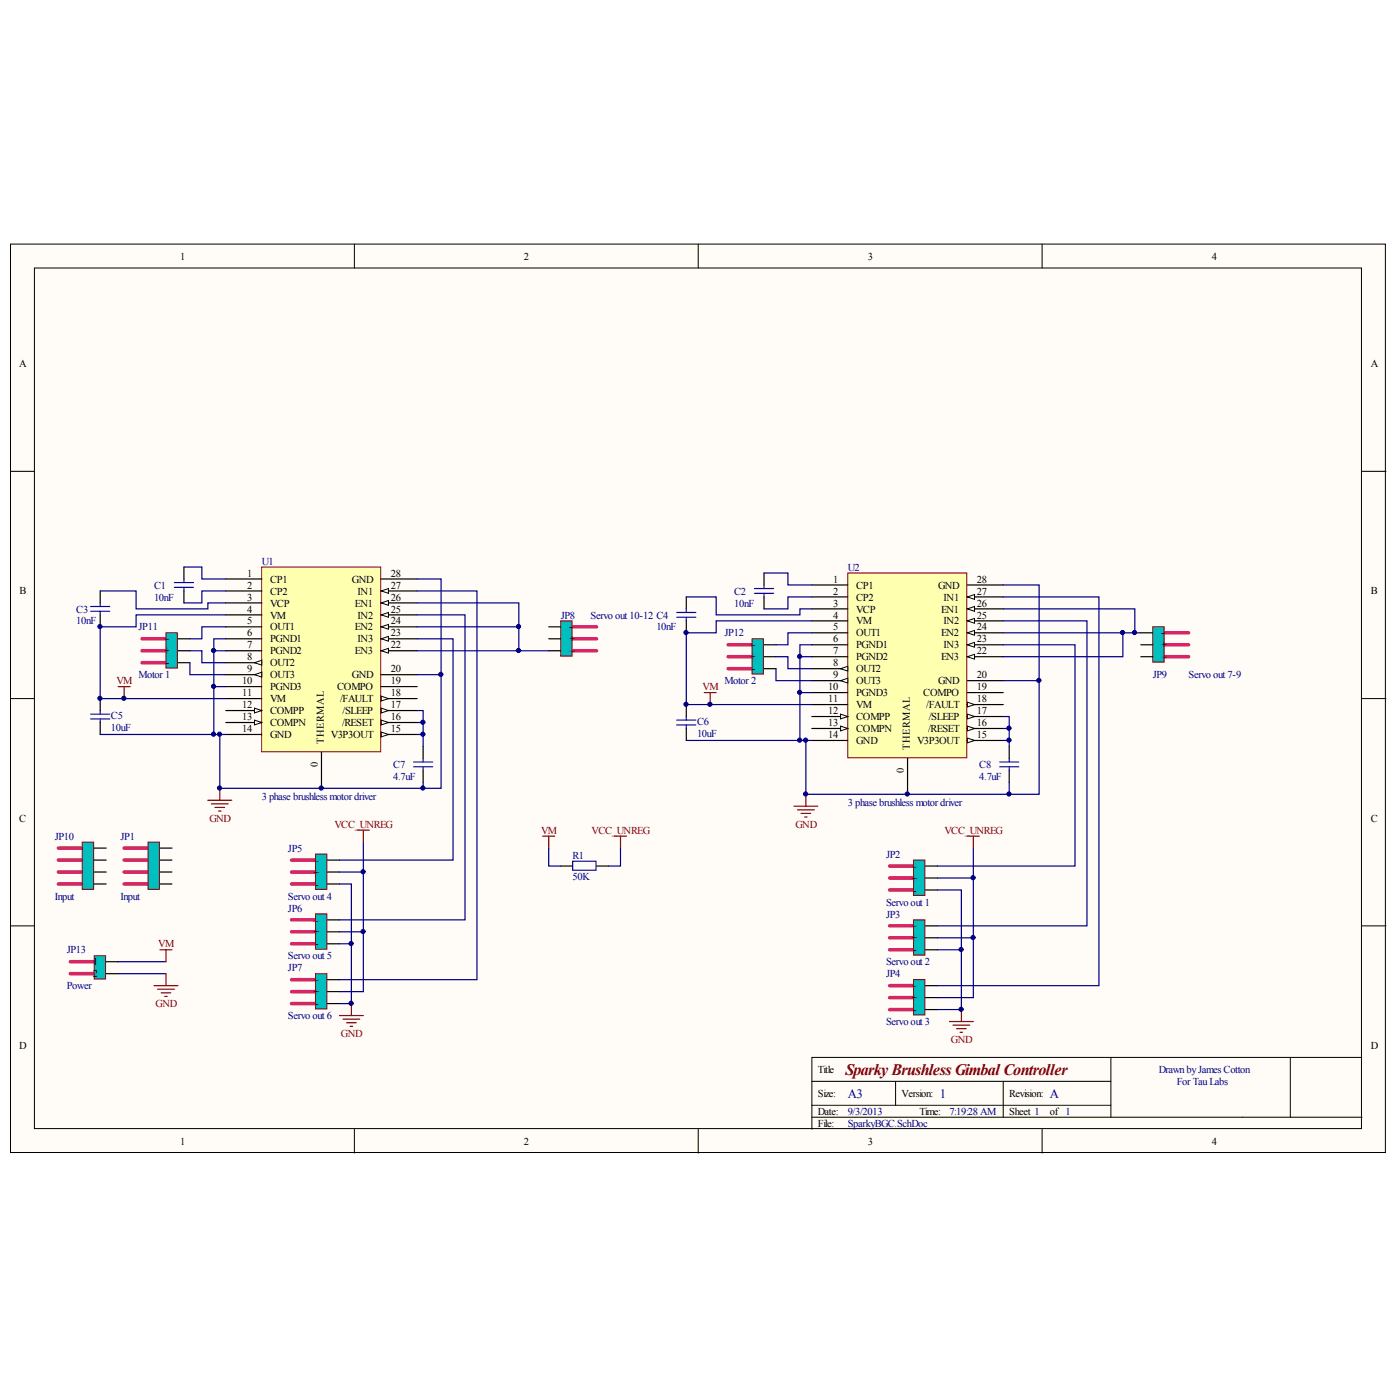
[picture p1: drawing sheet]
<svg xmlns="http://www.w3.org/2000/svg" width="96mm" height="96mm" viewBox="0 0 96 96" stroke-linecap="round" stroke-linejoin="round" font-family="sans-serif">
<g fill="#fffcf8" stroke="#000" stroke-width=".07">
<path d="M.7 16.7h94.3v62.3h-94.3z"/>
<path d="M2.4 18.4h90.9v59h-90.9z"/>
</g>
<path d="M24.3 16.7v1.7M47.9 16.7v1.7M71.4 16.7v1.7M.7 32.3h1.7M93.4 32.3h1.6M.7 47.9h1.7M93.4 47.9h1.6M.7 63.5h1.7M24.3 77.4v1.6M47.9 77.4v1.6M71.4 77.4v1.6M93.4 63.5h1.6" fill="none" stroke="#000" stroke-width=".07"/>
<path d="M20 68.8h1.6M20 67.1h1.6M20 68h1.6" fill="none" stroke="#da2467" stroke-width=".25"/>
<path d="M21.6 66.7h.8v2.5h-.8z" fill="#00bfbf" stroke="#800000" stroke-width=".07"/>
<path d="M22.4 67.1h.9M22.4 68h.9M22.4 68.8h.9" fill="none" stroke="#000" stroke-width=".08"/>
<path d="M20 64.7h1.6M20 63h1.6M20 63.9h1.6" fill="none" stroke="#da2467" stroke-width=".25"/>
<path d="M21.6 62.6h.8v2.5h-.8z" fill="#00bfbf" stroke="#800000" stroke-width=".07"/>
<path d="M22.4 63h.9M22.4 63.9h.9M22.4 64.7h.9" fill="none" stroke="#000" stroke-width=".08"/>
<path d="M20 58.9h1.6M20 59.8h1.6M20 60.6h1.6" fill="none" stroke="#da2467" stroke-width=".25"/>
<path d="M21.6 58.5h.8v2.5h-.8z" fill="#00bfbf" stroke="#800000" stroke-width=".07"/>
<path d="M22.4 58.9h.9M22.4 59.8h.9M22.4 60.6h.9" fill="none" stroke="#000" stroke-width=".08"/>
<path d="M61 69.2h1.6M61 67.6h1.6M61 68.4h1.6" fill="none" stroke="#da2467" stroke-width=".25"/>
<path d="M62.6 67.1h.8v2.5h-.8z" fill="#00bfbf" stroke="#800000" stroke-width=".07"/>
<path d="M63.4 67.6h.9M63.4 68.4h.9M63.4 69.2h.9" fill="none" stroke="#000" stroke-width=".08"/>
<path d="M61 65.1h1.6M61 63.5h1.6M61 64.3h1.6" fill="none" stroke="#da2467" stroke-width=".25"/>
<path d="M62.6 63h.8v2.5h-.8z" fill="#00bfbf" stroke="#800000" stroke-width=".07"/>
<path d="M63.4 63.5h.9M63.4 64.3h.9M63.4 65.1h.9" fill="none" stroke="#000" stroke-width=".08"/>
<path d="M61 59.4h1.6M61 61h1.6M61 60.2h1.6" fill="none" stroke="#da2467" stroke-width=".25"/>
<path d="M62.6 58.9h.8v2.5h-.8z" fill="#00bfbf" stroke="#800000" stroke-width=".07"/>
<path d="M63.4 59.4h.9M63.4 60.2h.9M63.4 61h.9" fill="none" stroke="#000" stroke-width=".08"/>
<path d="M55.6 74.1h20.5M55.6 76.6h37.8M55.6 75.8h20.5M61.4 74.1v1.7M68.8 74.1v2.5M76.1 72.5v4.1M88.4 72.5h-32.8v4.9M93.3 72.5h-4.9v4.1" fill="none" stroke="#000" stroke-width=".07"/>
<path d="M23.3 69.6h1.6M23.5 69.9h1.2M23.8 70.1h.6M24 70.3h.2M24.1 68.8v.8" fill="none" stroke="#800000" stroke-width=".08"/>
<path d="M39.2 43h1.7M39.2 44.6h1.7M39.2 43.8h1.7" fill="none" stroke="#da2467" stroke-width=".25"/>
<path d="M38.4 42.6h.8v2.4h-.8z" fill="#00bfbf" stroke="#800000" stroke-width=".07"/>
<path d="M37.6 44.6h.8M37.6 43.8h.8M37.6 43h.8" fill="none" stroke="#000" stroke-width=".08"/>
<path d="M79.8 43.4h1.7M79.8 45h1.7M79.8 44.2h1.7" fill="none" stroke="#da2467" stroke-width=".25"/>
<path d="M79 43h.8v2.4h-.8z" fill="#00bfbf" stroke="#800000" stroke-width=".07"/>
<path d="M78.2 45h.8M78.2 44.2h.8M78.2 43.4h.8" fill="none" stroke="#000" stroke-width=".08"/>
<path d="M4 59.8h1.6M4 58.1h1.6M4 58.9h1.6M4 60.6h1.6" fill="none" stroke="#da2467" stroke-width=".25"/>
<path d="M5.6 57.7h.8v3.3h-.8z" fill="#00bfbf" stroke="#800000" stroke-width=".07"/>
<path d="M6.5 58.1h.8M6.5 58.9h.8M6.5 59.8h.8M6.5 60.6h.8" fill="none" stroke="#000" stroke-width=".08"/>
<path d="M8.5 59.8h1.6M8.5 58.1h1.6M8.5 58.9h1.6M8.5 60.6h1.6" fill="none" stroke="#da2467" stroke-width=".25"/>
<path d="M10.1 57.7h.8v3.3h-.8z" fill="#00bfbf" stroke="#800000" stroke-width=".07"/>
<path d="M11 58.1h.8M11 58.9h.8M11 59.8h.8M11 60.6h.8" fill="none" stroke="#000" stroke-width=".08"/>
<path d="M23.3 59.8h1.6M24.9 57.7v10.3h-1.6M23.3 60.6h.8v8.2h-.8M23.3 64.7h.8M23.3 63.9h1.6" fill="none" stroke="#000080" stroke-width=".08"/>
<path d="M24.5 56.9h.8M24.9 56.9v.8" fill="none" stroke="#800000" stroke-width=".08"/>
<path d="M9.7 45.4h1.7M9.7 43.8h1.7M9.7 44.6h1.7" fill="none" stroke="#da2467" stroke-width=".25"/>
<path d="M11.4 43.4h.8v2.4h-.8z" fill="#00bfbf" stroke="#800000" stroke-width=".07"/>
<path d="M12.2 43.8h.8M12.2 44.6h.8M12.2 45.4h.8" fill="none" stroke="#000" stroke-width=".08"/>
<path d="M49.9 45.8h1.6M49.9 44.2h1.6M49.9 45h1.6" fill="none" stroke="#da2467" stroke-width=".25"/>
<path d="M51.5 43.8h.8v2.4h-.8z" fill="#00bfbf" stroke="#800000" stroke-width=".07"/>
<path d="M52.4 44.2h.8M52.4 45h.8M52.4 45.8h.8" fill="none" stroke="#000" stroke-width=".08"/>
<path d="M17.9 38.9h8.2v12.6h-8.2z" fill="#ffffb0" stroke="#800000" stroke-width=".07"/>
<path d="M15.5 39.7h2.4M15.5 40.5h2.4M15.5 43h2.4M15.5 43.8h2.4M15.5 44.6h2.4M15.5 45.4h2.4" fill="none" stroke="#000" stroke-width=".08"/>
<path d="M17.4 45.4l.5-.1v.3z" fill="#fffcf8" stroke="#000" stroke-width=".07"/>
<path d="M15.5 46.2h2.4" fill="none" stroke="#000" stroke-width=".08"/>
<path d="M17.4 46.2l.5-.1v.3z" fill="#fffcf8" stroke="#000" stroke-width=".07"/>
<path d="M15.5 47.1h2.4M15.5 47.9h2.4M15.5 48.7h2.4" fill="none" stroke="#000" stroke-width=".08"/>
<path d="M17.4 48.5l.5 .2-.5 .2z" fill="#fffcf8" stroke="#000" stroke-width=".07"/>
<path d="M15.5 49.5h2.4" fill="none" stroke="#000" stroke-width=".08"/>
<path d="M17.4 49.4l.5 .1-.5 .2z" fill="#fffcf8" stroke="#000" stroke-width=".07"/>
<path d="M15.5 50.3h2.4M26.1 50.3h2.5" fill="none" stroke="#000" stroke-width=".08"/>
<path d="M26.1 50.2l.5 .1-.5 .2z" fill="#fffcf8" stroke="#000" stroke-width=".07"/>
<path d="M26.1 49.5h2.5" fill="none" stroke="#000" stroke-width=".08"/>
<path d="M26.1 49.4l.5 .1-.5 .2z" fill="#fffcf8" stroke="#000" stroke-width=".07"/>
<path d="M26.1 48.7h2.5" fill="none" stroke="#000" stroke-width=".08"/>
<path d="M26.1 48.5l.5 .2-.5 .2z" fill="#fffcf8" stroke="#000" stroke-width=".07"/>
<path d="M26.1 44.6h2.5" fill="none" stroke="#000" stroke-width=".08"/>
<path d="M26.1 44.6l.5-.2v.4z" fill="#fffcf8" stroke="#000" stroke-width=".07"/>
<path d="M26.1 43.8h2.5" fill="none" stroke="#000" stroke-width=".08"/>
<path d="M26.1 43.8l.5-.2v.3z" fill="#fffcf8" stroke="#000" stroke-width=".07"/>
<path d="M26.1 43h2.5" fill="none" stroke="#000" stroke-width=".08"/>
<path d="M26.1 43l.5-.2v.3z" fill="#fffcf8" stroke="#000" stroke-width=".07"/>
<path d="M26.1 41.3h2.5" fill="none" stroke="#000" stroke-width=".08"/>
<path d="M26.1 41.3l.5-.1v.3z" fill="#fffcf8" stroke="#000" stroke-width=".07"/>
<path d="M26.1 40.5h2.5" fill="none" stroke="#000" stroke-width=".08"/>
<path d="M26.1 40.5l.5-.2v.4z" fill="#fffcf8" stroke="#000" stroke-width=".07"/>
<path d="M26.1 39.7h2.5M15.5 41.3h2.4M15.5 42.1h2.4M22 51.6v2.4M26.1 42.1h2.5" fill="none" stroke="#000" stroke-width=".08"/>
<path d="M26.1 42.1l.5-.1v.3z" fill="#fffcf8" stroke="#000" stroke-width=".07"/>
<path d="M26.1 46.2h2.5M26.1 47.1h2.5M26.1 47.9h2.5" fill="none" stroke="#000" stroke-width=".08"/>
<path d="M26.1 47.7l.5 .2-.5 .1z" fill="#fffcf8" stroke="#000" stroke-width=".07"/>
<path d="M58.1 39.3h8.2v12.6h-8.2z" fill="#ffffb0" stroke="#800000" stroke-width=".07"/>
<path d="M55.6 40.1h2.5M55.6 40.9h2.5M55.6 43.4h2.5M55.6 44.2h2.5M55.6 45h2.5M55.6 45.8h2.5" fill="none" stroke="#000" stroke-width=".08"/>
<path d="M57.6 45.8l.5-.1v.3z" fill="#fffcf8" stroke="#000" stroke-width=".07"/>
<path d="M55.6 46.7h2.5" fill="none" stroke="#000" stroke-width=".08"/>
<path d="M57.6 46.7l.5-.2v.3z" fill="#fffcf8" stroke="#000" stroke-width=".07"/>
<path d="M55.6 47.5h2.5M55.6 48.3h2.5M55.6 49.1h2.5" fill="none" stroke="#000" stroke-width=".08"/>
<path d="M57.6 48.9l.5 .2-.5 .2z" fill="#fffcf8" stroke="#000" stroke-width=".07"/>
<path d="M55.6 49.9h2.5" fill="none" stroke="#000" stroke-width=".08"/>
<path d="M57.6 49.8l.5 .1-.5 .2z" fill="#fffcf8" stroke="#000" stroke-width=".07"/>
<path d="M55.6 50.8h2.5M66.3 50.8h2.5" fill="none" stroke="#000" stroke-width=".08"/>
<path d="M66.3 50.6l.5 .2-.5 .1z" fill="#fffcf8" stroke="#000" stroke-width=".07"/>
<path d="M66.3 49.9h2.5" fill="none" stroke="#000" stroke-width=".08"/>
<path d="M66.3 49.8l.5 .1-.5 .2z" fill="#fffcf8" stroke="#000" stroke-width=".07"/>
<path d="M66.3 49.1h2.5" fill="none" stroke="#000" stroke-width=".08"/>
<path d="M66.3 48.9l.5 .2-.5 .2z" fill="#fffcf8" stroke="#000" stroke-width=".07"/>
<path d="M66.3 45h2.5" fill="none" stroke="#000" stroke-width=".08"/>
<path d="M66.3 45l.5-.2v.4z" fill="#fffcf8" stroke="#000" stroke-width=".07"/>
<path d="M66.3 44.2h2.5" fill="none" stroke="#000" stroke-width=".08"/>
<path d="M66.3 44.2l.5-.2v.4z" fill="#fffcf8" stroke="#000" stroke-width=".07"/>
<path d="M66.3 43.4h2.5" fill="none" stroke="#000" stroke-width=".08"/>
<path d="M66.3 43.4l.5-.2v.3z" fill="#fffcf8" stroke="#000" stroke-width=".07"/>
<path d="M66.3 41.7h2.5" fill="none" stroke="#000" stroke-width=".08"/>
<path d="M66.3 41.7l.5-.1v.3z" fill="#fffcf8" stroke="#000" stroke-width=".07"/>
<path d="M66.3 40.9h2.5" fill="none" stroke="#000" stroke-width=".08"/>
<path d="M66.3 40.9l.5-.2v.4z" fill="#fffcf8" stroke="#000" stroke-width=".07"/>
<path d="M55.6 41.7h2.5M55.6 42.6h2.5M62.2 52v2.4M66.3 40.1h2.5M66.3 42.6h2.5" fill="none" stroke="#000" stroke-width=".08"/>
<path d="M66.3 42.6l.5-.2v.3z" fill="#fffcf8" stroke="#000" stroke-width=".07"/>
<path d="M66.3 46.7h2.5M66.3 47.5h2.5M66.3 48.3h2.5" fill="none" stroke="#000" stroke-width=".08"/>
<path d="M66.3 48.1l.5 .2-.5 .2z" fill="#fffcf8" stroke="#000" stroke-width=".07"/>
<g fill="none" stroke="#000080" stroke-width=".08">
<path d="M12.6 38.9h1.2v.8h1.7M28.6 39.7h1.6v6.5M52.4 39.3h1.6v.8h1.6M6.9 40.5h2.4v1.2h4.9v-.4h1.3M6.9 50.3h8.6M13 44.6h.8v.8h1.7M13 45.4v.8h2.5M14.7 47.1h.8M14.7 44.6h.8M15.5 43h-1.7v.8h-.8M15.5 40.5h-1.7v.8h-1.2M15.5 42.1h-6.2v.9h-2.4v4.9h8.6"/>
<path d="M15.5 43.8h-.8v6.5M28.6 46.2h1.6v7.8h-15.1v-3.7M47 40.9h2.1v1.2h5.7v-.4h.8M47 50.8h8.6M53.2 45h.8v.8h1.6M53.2 45.8v.9h2.4M54.8 45h.8M54.8 47.5h.8M55.6 43.4h-1.6v.8h-.8M55.6 40.9h-1.6v.8h-1.6M55.6 42.6h-6.5v.8h-2.1v4.9h8.6M55.6 44.2h-.8v6.6"/>
<path d="M68.8 46.7h2.4v7.7h-16v-3.6M68.8 40.1h2.4v6.6"/>
</g>
<path d="M12.6 38.9v.8M52.4 39.3v.8M6.9 40.5v.8M6.9 42.1v.9M6.9 47.9v.8M6.9 49.5v.8M12.6 40.5v.8M47 40.9v.8M47 42.6v.8M47 48.3v.8M47 49.9v.9M52.4 40.9v.8" fill="none" stroke="#000" stroke-width=".08"/>
<g fill="none" stroke="#00f" stroke-width=".08">
<path d="M12 39.9h1.3M12.6 39.7v.2M6.2 41.6h1.3M6.2 41.9h1.3M6.2 48.9h1.3M6.2 49.3h1.3M6.9 41.3v.3M6.9 41.9v.2M6.9 48.7v.2M6.9 49.3v.2M12 40.3h1.3M12.6 40.3v.2"/>
<path d="M46.4 42h1.3M46.4 42.3h1.3M46.4 49.4h1.3M46.4 49.7h1.3M47 41.7v.3M47 42.3v.3M47 49.1v.3M47 49.7v.2M51.7 40.7h1.3M51.7 40.3h1.3M52.4 40.1v.2M52.4 40.7v.2"/>
</g>
<path d="M8.1 47.1h.8M8.5 47.1v.8M48.3 47.5h.8M48.7 47.5v.8" fill="none" stroke="#800000" stroke-width=".08"/>
<path d="M4.8 65.9h1.7M4.8 66.7h1.7" fill="none" stroke="#da2467" stroke-width=".25"/>
<path d="M6.5 65.5h.7v1.6h-.7z" fill="#00bfbf" stroke="#800000" stroke-width=".07"/>
<path d="M29 51.2v.8M29 52.8v.8M38.4 59.4h.8M40.9 59.4h.8M69.2 51.2v.8M69.2 52.8v.8M7.3 65.9h.8M7.3 66.7h.8" fill="none" stroke="#000" stroke-width=".08"/>
<g fill="none" stroke="#000080" stroke-width=".08">
<path d="M28.6 50.3h.4v.9M28.6 43h7v1.6M28.6 41.3h7v1.7M28.6 43.8h2.5v15.1h-7.8M28.6 42.1h3.3v20.9h-8.6M28.6 40.5h4.1v26.6h-9.4M28.6 48.7h.4v1.6M28.6 44.6h9M28.6 49.5h.4M29 53.6v.4M37.6 58.1v1.3h.8M42.5 58.1v1.3h-.8"/>
<path d="M66.7 58.1v10.3h-2.4M68.8 41.7h9v1.7h.4M68.8 40.9h6.5v26.7h-11M68.8 42.6h5.7v20.9h-10.2M68.8 44.2h4.9v15.2h-9.4M68.8 49.9h.4v1.3M68.8 49.1h.4v.8M68.8 43.4h9M68.8 50.8h.4M69.2 53.6v.8M77 43.4v1.6h-8.2M8.1 65.9h3.3"/>
<path d="M8.1 66.7h3.3M64.3 61h1.6v8.2h-1.6M64.3 65.1h1.6M64.3 60.2h2.4M64.3 64.3h2.4"/>
</g>
<g fill="none" stroke="#800000" stroke-width=".08">
<path d="M14.2 54.8h1.7M14.5 55.1h1.1M14.7 55.3h.7M15 55.6h.1M15.1 54v.8M37.2 57.3h.8M37.6 57.3v.8M42.1 57.3h.8M42.5 57.3v.8M54.4 55.3h1.7M54.7 55.5h1.1M54.9 55.8h.7"/>
<path d="M55.2 56h.1M55.2 54.4v.9M66.3 57.3h.8M66.7 57.3v.8M10.6 67.6h1.6M10.8 67.8h1.2M11 65.1h.8M11 68h.7M11.3 68.3h.2M11.4 65.1v.8M11.4 66.7v.9M65.1 70h1.6"/>
<path d="M65.3 70.3h1.2M65.6 70.5h.6M65.8 70.8h.2M65.9 69.2v.8"/>
</g>
<path d="M28.3 52.2h1.4M28.3 52.6h1.4M29 52v.2M29 52.6v.2M39.2 59h1.6v.6h-1.6zM68.5 52.2h1.3M68.5 52.6h1.3M69.2 52v.2M69.2 52.6v.2" fill="none" stroke="#00f" stroke-width=".08"/>
<g fill="#000080" stroke="#000080" stroke-width=".07">
<circle cx="6.8" cy="47.9" r=".14"/>
<circle cx="6.8" cy="42.9" r=".14"/>
<circle cx="8.5" cy="47.9" r=".14"/>
<circle cx="14.6" cy="50.3" r=".14"/>
<circle cx="14.6" cy="47" r=".14"/>
<circle cx="14.6" cy="44.6" r=".14"/>
<circle cx="15" cy="54" r=".14"/>
<circle cx="15" cy="50.3" r=".14"/>
<circle cx="22" cy="54" r=".14"/>
<circle cx="24.1" cy="68.8" r=".14"/>
<circle cx="24.1" cy="64.7" r=".14"/>
<circle cx="24.9" cy="63.8" r=".14"/>
<circle cx="24.9" cy="59.7" r=".14"/>
<circle cx="29" cy="54" r=".14"/>
<circle cx="29" cy="50.3" r=".14"/>
<circle cx="29" cy="49.5" r=".14"/>
<circle cx="30.2" cy="46.2" r=".14"/>
<circle cx="35.5" cy="44.6" r=".14"/>
<circle cx="35.5" cy="42.9" r=".14"/>
<circle cx="47" cy="48.3" r=".14"/>
<circle cx="47" cy="43.4" r=".14"/>
<circle cx="48.7" cy="48.3" r=".14"/>
<circle cx="54.8" cy="50.7" r=".14"/>
<circle cx="54.8" cy="47.5" r=".14"/>
<circle cx="54.8" cy="45" r=".14"/>
<circle cx="55.2" cy="54.4" r=".14"/>
<circle cx="55.2" cy="50.7" r=".14"/>
<circle cx="62.2" cy="54.4" r=".14"/>
<circle cx="65.9" cy="69.2" r=".14"/>
<circle cx="65.9" cy="65.1" r=".14"/>
<circle cx="66.7" cy="64.3" r=".14"/>
<circle cx="66.7" cy="60.2" r=".14"/>
<circle cx="69.2" cy="54.4" r=".14"/>
<circle cx="69.2" cy="50.7" r=".14"/>
<circle cx="69.2" cy="49.9" r=".14"/>
<circle cx="71.2" cy="46.6" r=".14"/>
<circle cx="76.9" cy="43.4" r=".14"/>
<circle cx="77.8" cy="43.4" r=".14"/>
</g>
<text font-size="1.1" fill="#800000" x="57.9" y="73.7">SparkyBrushless Gimbal Controller</text>
<g font-size=".9" fill="#000080">
<text x="58.1" y="75.2">A3</text>
<text x="64.4" y="75.2">1</text>
<text x="72" y="75.2">A</text>
</g>
<g font-size=".7">
<text x="12.3" y="17.8">1</text>
<text x="35.9" y="17.8">2</text>
<text x="59.5" y="17.8">3</text>
<text x="83.1" y="17.8">4</text>
<text x="1.3" y="25.2">A</text>
<text x="93.9" y="25.2">A</text>
<text x="1.3" y="40.7">B</text>
<text x="16.9" y="39.5">1</text>
<text x="16.9" y="40.3">2</text>
<text x="16.9" y="41.2">3</text>
<text x="16.9" y="42">4</text>
<text x="18.5" y="39.9">CP1</text>
<text x="18.5" y="40.8">CP2</text>
<text x="18.5" y="41.6">VCP</text>
<text x="24.1" y="39.9">GND</text>
<text x="24.3" y="41.6">EN1</text>
<text x="24.5" y="40.8">IN1</text>
<text x="26.8" y="41.2">26</text>
<text x="26.8" y="40.3">27</text>
<text x="26.8" y="39.5">28</text>
<text x="26.8" y="42">25</text>
<text x="57.1" y="39.9">1</text>
<text x="57.1" y="40.8">2</text>
<text x="57.1" y="41.6">3</text>
<text x="58.7" y="40.3">CP1</text>
<text x="58.7" y="41.2">CP2</text>
<text x="58.7" y="42">VCP</text>
<text x="64.3" y="40.3">GND</text>
<text x="64.5" y="42">EN1</text>
<text x="64.7" y="41.2">IN1</text>
<text x="67" y="41.6">26</text>
<text x="67" y="40.8">27</text>
<text x="67" y="39.9">28</text>
<text x="94" y="40.7">B</text>
<text x="11.2" y="44">~</text>
<text x="11.2" y="44.9">+</text>
<text x="11.4" y="45.7">-</text>
<text x="16.6" y="46.9">10</text>
<text x="16.6" y="47.7">11</text>
<text x="16.9" y="42.8">5</text>
<text x="16.9" y="43.6">6</text>
<text x="16.9" y="44.4">7</text>
<text x="16.9" y="45.3">8</text>
<text x="16.9" y="46.1">9</text>
<text x="18.5" y="43.2">OUT1</text>
<text x="18.5" y="44">PGND1</text>
<text x="18.5" y="44.9">PGND2</text>
<text x="18.5" y="45.7">OUT2</text>
<text x="18.5" y="46.5">OUT3</text>
<text x="18.5" y="47.3">PGND3</text>
<text x="18.5" y="42.4">VM</text>
<text x="23.1" y="47.3">COMPO</text>
<text x="24.1" y="46.5">GND</text>
<text x="24.3" y="44.9">EN3</text>
<text x="24.3" y="43.2">EN2</text>
<text x="24.5" y="44">IN3</text>
<text x="24.5" y="42.4">IN2</text>
<text x="26.8" y="44.4">22</text>
<text x="26.8" y="43.6">23</text>
<text x="26.8" y="42.8">24</text>
<text x="26.8" y="46.1">20</text>
<text x="26.8" y="46.9">19</text>
<text x="26.8" y="47.7">18</text>
<text x="39" y="44.9">~</text>
<text x="39" y="44">+</text>
<text x="39" y="43.2">-</text>
<text x="51.4" y="44.4">~</text>
<text x="51.4" y="45.3">+</text>
<text x="51.5" y="46.1">-</text>
<text x="56.8" y="47.3">10</text>
<text x="57.1" y="43.2">5</text>
<text x="57.1" y="44">6</text>
<text x="57.1" y="44.9">7</text>
<text x="57.1" y="45.7">8</text>
<text x="57.1" y="46.5">9</text>
<text x="57.1" y="42.4">4</text>
<text x="58.7" y="43.6">OUT1</text>
<text x="58.7" y="44.4">PGND1</text>
<text x="58.7" y="45.3">PGND2</text>
<text x="58.7" y="46.1">OUT2</text>
<text x="58.7" y="46.9">OUT3</text>
<text x="58.7" y="47.7">PGND3</text>
<text x="58.7" y="42.8">VM</text>
<text x="63.3" y="47.7">COMPO</text>
<text x="64.3" y="46.9">GND</text>
<text x="64.5" y="45.3">EN3</text>
<text x="64.5" y="43.6">EN2</text>
<text x="64.7" y="44.4">IN3</text>
<text x="64.7" y="42.8">IN2</text>
<text x="67" y="44.9">22</text>
<text x="67" y="44">23</text>
<text x="67" y="43.2">24</text>
<text x="67" y="42.4">25</text>
<text x="67" y="46.5">20</text>
<text x="67" y="47.3">19</text>
<text x="79.6" y="45.3">~</text>
<text x="79.6" y="44.4">+</text>
<text x="79.6" y="43.6">-</text>
<text x="16.6" y="48.5">12</text>
<text x="16.6" y="49.4">13</text>
<text x="16.6" y="50.2">14</text>
<text x="18.5" y="48.1">VM</text>
<text x="18.5" y="49">COMPP</text>
<text x="18.5" y="49.8">COMPN</text>
<text x="18.5" y="50.6">GND</text>
<text x="21.8" y="52.6" transform="rotate(-90 21.8 52.6)">0</text>
<text x="22.2" y="51" transform="rotate(-90 22.2 51)">THERMAL</text>
<text x="22.7" y="50.6">V3P3OUT</text>
<text x="23.3" y="48.1">/FAULT</text>
<text x="23.4" y="49.8">/RESET</text>
<text x="23.5" y="49">/SLEEP</text>
<text x="26.8" y="50.2">15</text>
<text x="26.8" y="49.4">16</text>
<text x="26.8" y="48.5">17</text>
<text x="56.8" y="48.1">11</text>
<text x="56.8" y="49">12</text>
<text x="56.8" y="49.8">13</text>
<text x="56.8" y="50.6">14</text>
<text x="58.7" y="48.5">VM</text>
<text x="58.7" y="49.4">COMPP</text>
<text x="58.7" y="50.2">COMPN</text>
<text x="58.7" y="51">GND</text>
<text x="62" y="53" transform="rotate(-90 62 53)">0</text>
<text x="62.4" y="51.4" transform="rotate(-90 62.4 51.4)">THERMAL</text>
<text x="62.9" y="51">V3P3OUT</text>
<text x="63.5" y="48.5">/FAULT</text>
<text x="63.6" y="50.2">/RESET</text>
<text x="63.7" y="49.4">/SLEEP</text>
<text x="67" y="50.6">15</text>
<text x="67" y="49.8">16</text>
<text x="67" y="49">17</text>
<text x="67" y="48.1">18</text>
<text x="1.3" y="56.3">C</text>
<text x="21.5" y="59.2">~</text>
<text x="62.5" y="59.6">~</text>
<text x="93.9" y="56.3">C</text>
<text x="21.5" y="63.3">~</text>
<text x="21.5" y="64.1">+</text>
<text x="21.5" y="60">+</text>
<text x="21.6" y="64.9">-</text>
<text x="21.6" y="60.8">-</text>
<text x="62.5" y="63.7">~</text>
<text x="62.5" y="64.5">+</text>
<text x="62.5" y="60.4">+</text>
<text x="62.6" y="65.3">-</text>
<text x="62.6" y="61.2">-</text>
<text x="1.3" y="71.9">D</text>
<text x="6.4" y="66.2">1</text>
<text x="6.4" y="67">2</text>
<text x="21.5" y="67.4">~</text>
<text x="21.5" y="68.2">+</text>
<text x="21.6" y="69">-</text>
<text x="62.5" y="67.8">~</text>
<text x="62.5" y="68.6">+</text>
<text x="62.6" y="69.4">-</text>
<text x="93.9" y="71.9">D</text>
<text x="56.1" y="73.5">Title</text>
<text x="56.1" y="75.2">Size:</text>
<text x="56.1" y="76.4">Date:</text>
<text x="56.1" y="77.2">File:</text>
<text x="61.8" y="75.2">Version:</text>
<text x="63" y="76.4">Time:</text>
<text x="69.2" y="75.2">Revision:</text>
<text x="69.2" y="76.4">Sheet 1</text>
<text x="72" y="76.4">of 1</text>
<text x="12.3" y="78.5">1</text>
<text x="35.9" y="78.5">2</text>
<text x="59.5" y="78.5">3</text>
<text x="83.1" y="78.5">4</text>
</g>
<g font-size=".7" fill="#000080">
<text x="5.2" y="42">C3</text>
<text x="10.6" y="41.2">10nF</text>
<text x="10.6" y="40.3">C1</text>
<text x="17.9" y="38.7">U1</text>
<text x="50.3" y="41.6">10nF</text>
<text x="50.3" y="40.8">C2</text>
<text x="58.1" y="39.1">U2</text>
<text x="5.2" y="42.8">10nF</text>
<text x="9.5" y="43.2">JP11</text>
<text x="9.5" y="46.5">Motor 1</text>
<text x="38.4" y="42.4">JP8</text>
<text x="40.5" y="42.4">Servo out 10-12 C4</text>
<text x="45" y="43.2">10nF</text>
<text x="49.7" y="43.6">JP12</text>
<text x="49.7" y="46.9">Motor 2</text>
<text x="79" y="46.5">JP9</text>
<text x="81.5" y="46.5">Servo out 7-9</text>
<text x="7.6" y="50.1">10uF</text>
<text x="7.6" y="49.3">C5</text>
<text x="27" y="53.5">4.7uF</text>
<text x="27" y="52.6">C7</text>
<text x="47.8" y="50.5">10uF</text>
<text x="47.8" y="49.7">C6</text>
<text x="67.1" y="53.5">4.7uF</text>
<text x="67.1" y="52.6">C8</text>
<text x="3.8" y="57.6">JP10</text>
<text x="8.3" y="57.6">JP1</text>
<text x="17.9" y="54.9">3 phase brushless motor driver</text>
<text x="19.7" y="58.4">JP5</text>
<text x="39.2" y="58.9">R1</text>
<text x="58.1" y="55.3">3 phase brushless motor driver</text>
<text x="60.7" y="58.8">JP2</text>
<text x="3.8" y="61.7">Input</text>
<text x="4.6" y="65.3">JP13</text>
<text x="8.3" y="61.7">Input</text>
<text x="19.7" y="62.5">JP6</text>
<text x="19.7" y="65.8">Servo out 5</text>
<text x="19.7" y="61.7">Servo out 4</text>
<text x="39.2" y="60.3">50K</text>
<text x="60.7" y="62.9">JP3</text>
<text x="60.7" y="62.1">Servo out 1</text>
<text x="4.6" y="67.8">Power</text>
<text x="19.7" y="66.6">JP7</text>
<text x="19.7" y="69.9">Servo out 6</text>
<text x="60.7" y="67">JP4</text>
<text x="60.7" y="70.3">Servo out 3</text>
<text x="60.7" y="66.2">Servo out 2</text>
<text x="58.1" y="76.4">9/3/2013</text>
<text x="58.1" y="77.2">SparkyBGC.SchDoc</text>
<text x="65.1" y="76.4">7:19:28 AM</text>
<text x="79.4" y="73.5">DrawnbyJames Cotton</text>
<text x="80.6" y="74.4">For TauLabs</text>
</g>
<g font-size=".7" fill="#800000">
<text x="8" y="46.9">VM</text>
<text x="48.2" y="47.3">VM</text>
<text x="14.4" y="56.3">GND</text>
<text x="22.9" y="56.7">VCC_UNREG</text>
<text x="37.1" y="57.1">VM</text>
<text x="40.5" y="57.1">VCC_UNREG</text>
<text x="54.5" y="56.7">GND</text>
<text x="64.7" y="57.1">VCC_UNREG</text>
<text x="10.9" y="64.9">VM</text>
<text x="10.7" y="69">GND</text>
<text x="23.4" y="71.1">GND</text>
<text x="65.2" y="71.5">GND</text>
</g>
</svg>
